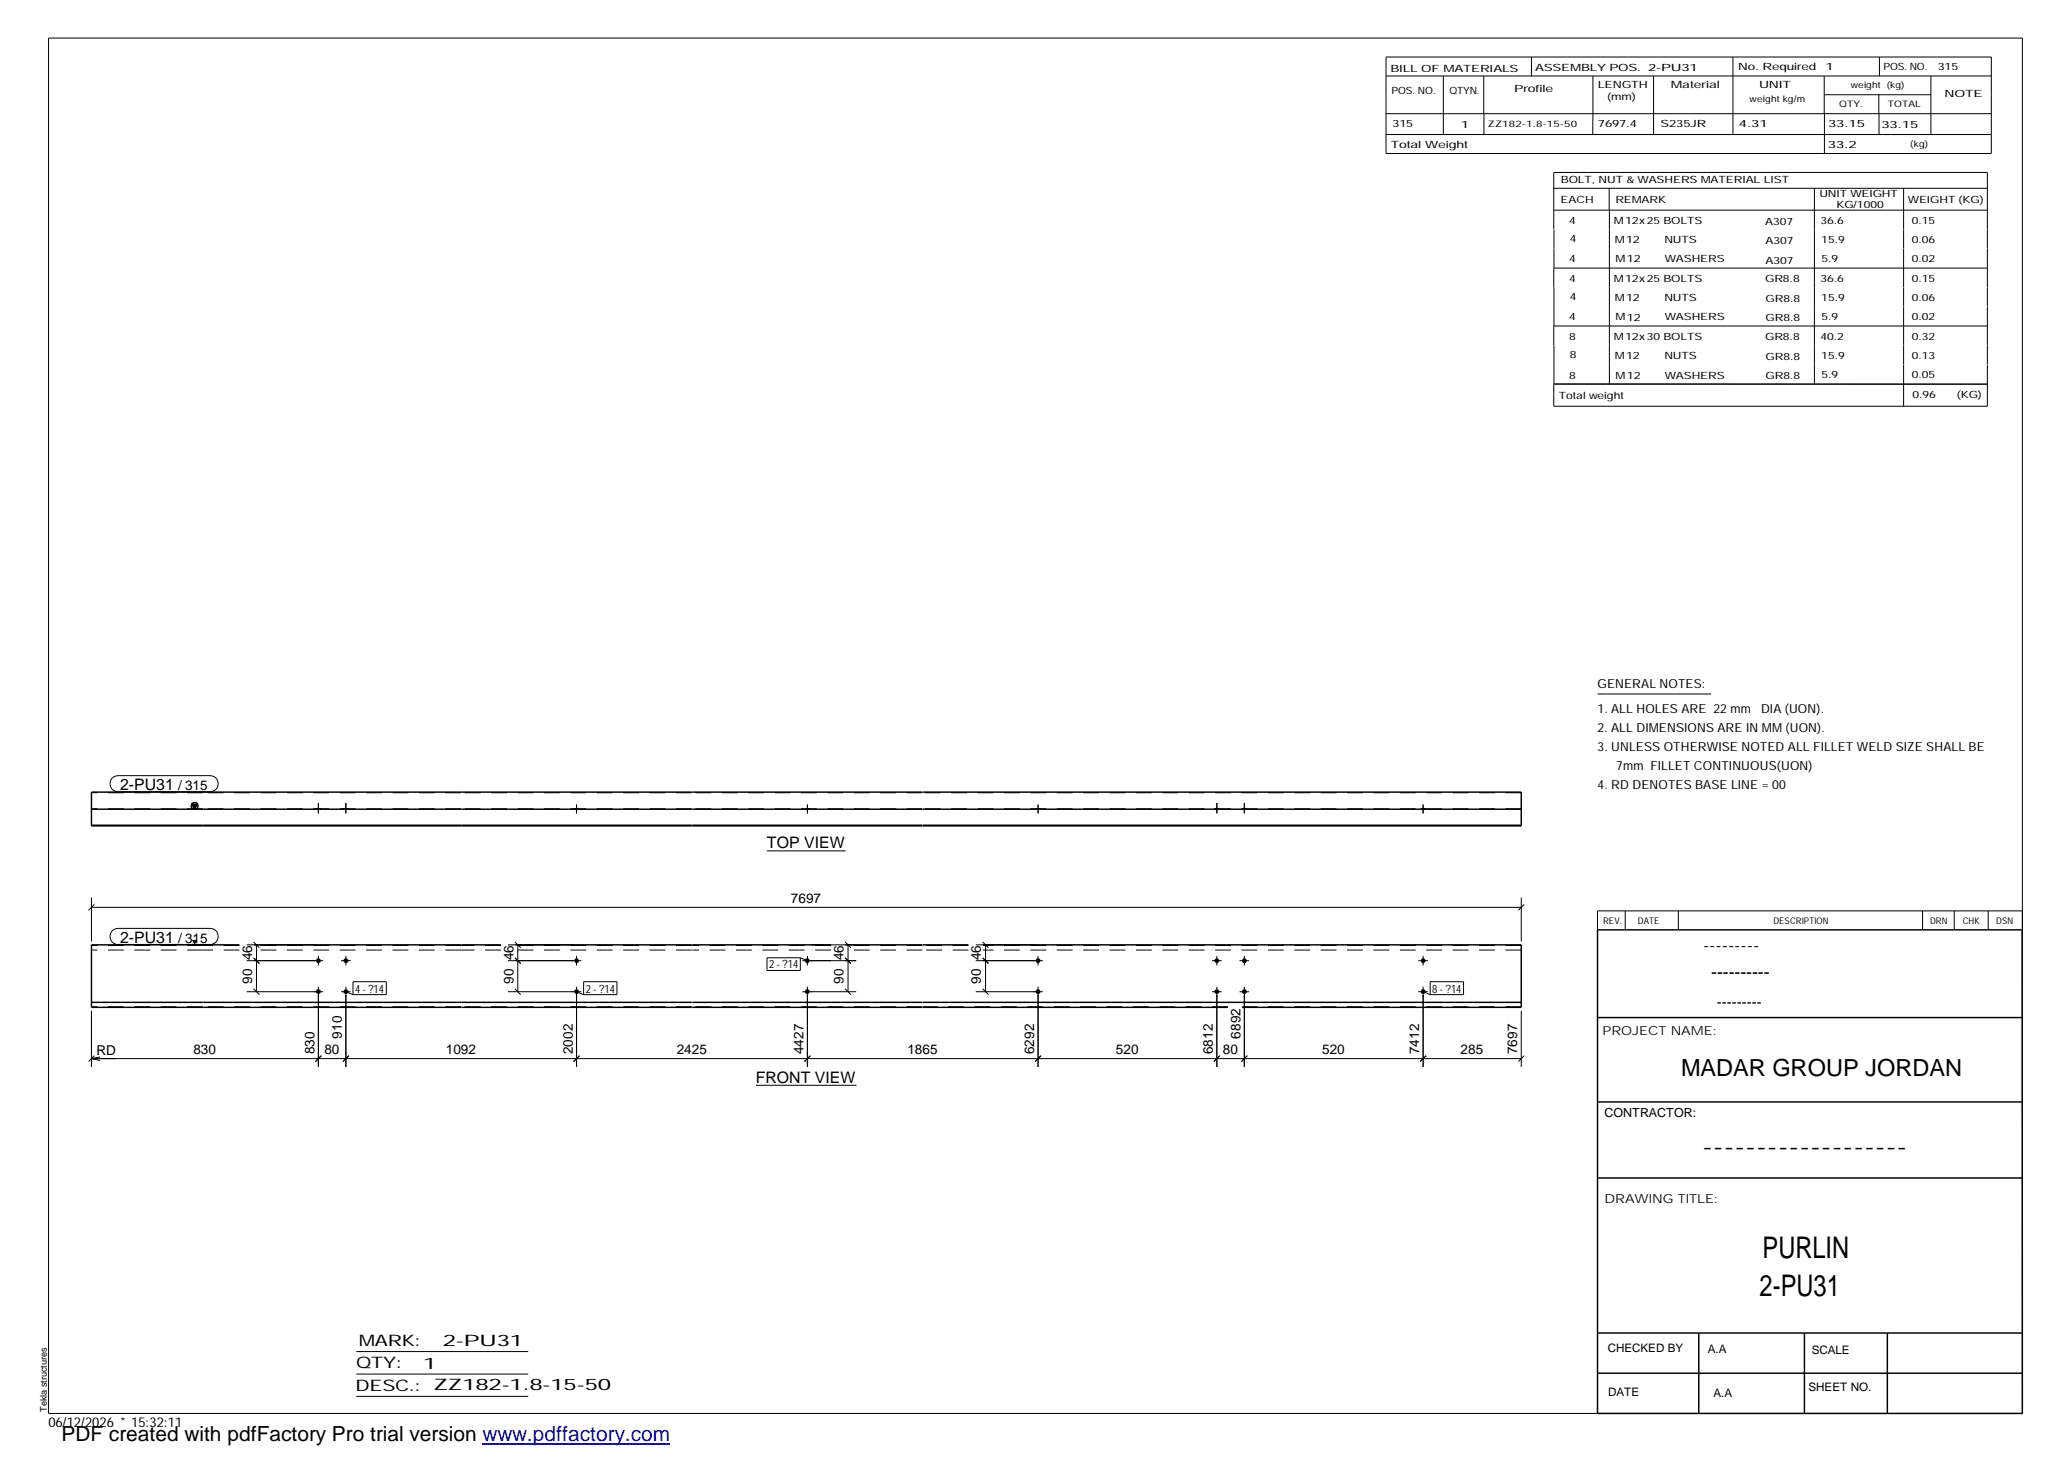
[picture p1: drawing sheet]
<svg xmlns="http://www.w3.org/2000/svg" width="420mm" height="297mm" viewBox="0 0 420 297" stroke-linecap="round" stroke-linejoin="round" font-family="sans-serif">
<g fill="#000">
<path d="M39 163.4h1.1l-.6 1zM39 191h1.1l-.6 1z"/>
<path d="M64.2 164.3l1 .1z" fill-rule="evenodd"/>
<path d="M64.2 164.3l1 .1z" fill-rule="evenodd"/>
<path d="M69.8 164.3l1 .1z" fill-rule="evenodd"/>
<path d="M69.8 164.3l1 .1z" fill-rule="evenodd"/>
<path d="M116.7 164.3l.9 .1z" fill-rule="evenodd"/>
<path d="M116.7 164.3l.9 .1z" fill-rule="evenodd"/>
<path d="M163.5 164.3l1 .1z" fill-rule="evenodd"/>
<path d="M163.5 164.3l1 .1z" fill-rule="evenodd"/>
<path d="M210.4 164.3l1 .1z" fill-rule="evenodd"/>
<path d="M210.4 164.3l1 .1z" fill-rule="evenodd"/>
<path d="M246.8 164.3l.9 .1z" fill-rule="evenodd"/>
<path d="M246.8 164.3l.9 .1z" fill-rule="evenodd"/>
<path d="M252.3 164.3l1 .1z" fill-rule="evenodd"/>
<path d="M252.3 164.3l1 .1z" fill-rule="evenodd"/>
<path d="M288.7 164.3l.9 .1z" fill-rule="evenodd"/>
<path d="M288.7 164.3l.9 .1z" fill-rule="evenodd"/>
<circle cx="64.7" cy="195.2" r=".49"/>
<circle cx="70.3" cy="195.2" r=".49"/>
<circle cx="117.2" cy="195.2" r=".48"/>
<circle cx="164" cy="195.2" r=".49"/>
<circle cx="210.9" cy="195.2" r=".49"/>
<circle cx="247.2" cy="195.2" r=".49"/>
<circle cx="252.8" cy="195.2" r=".5"/>
<circle cx="289.2" cy="195.2" r=".48"/>
<circle cx="64.7" cy="201.5" r=".49"/>
<circle cx="70.3" cy="201.5" r=".49"/>
<circle cx="117.2" cy="201.5" r=".48"/>
<circle cx="164" cy="201.5" r=".49"/>
<circle cx="210.9" cy="201.5" r=".49"/>
<circle cx="247.2" cy="201.5" r=".49"/>
<circle cx="252.8" cy="201.5" r=".5"/>
<circle cx="289.2" cy="201.5" r=".48"/>
</g>
<g fill="none" stroke="#000" stroke-width=".2">
<path d="M9.9 7.7h401v279.5h-401zM281.6 11.6h123v19.6h-123zM281.6 15.4h123M293.2 15.4v11.9M301.5 15.4v7.7M311.1 11.6v3.9M323.6 15.4v11.9M336 15.4v11.9M352.1 11.6v15.7M370.6 15.4v7.7M370.7 19.2h21.6M381.7 19.2v3.9"/>
<path d="M381.8 11.6v3.8M392.3 15.4v11.9M281.6 23.1h123M281.6 27.3h123M301.5 23.1v4.2M315.7 38.3h88.1M326.9 38.3v4.4M368.6 38.3v39.7M370.7 23.1v8.1M381.8 23.1v4.2M386.8 38.3v8.3M315.7 42.7h88.1"/>
<path d="M315.7 46.6v-11.6h88.1v11.6M315.7 54.5v3.9M315.7 54.5h88.1M315.7 46.6v7.9M315.7 58.4v7.8M327 42.7v35.3M386.8 46.6v3.9M386.8 50.6v7.7M386.8 58.4v3.9M403.8 46.6v3.9M403.8 50.6v7.7M403.8 58.4v3.9"/>
<path d="M315.7 66.3v3.8M315.7 78v4.5M315.7 66.2h88.1M315.7 78h88.1h-88M315.7 70.2v7.8M386.8 62.3v7.8M386.8 70.2v3.8M386.8 74.1v8.4M403.8 62.3v7.8M403.8 70.2v3.8M403.8 74.1v8.4h-88.1M22.8 158.1l.6-.4 .6-.1h18.7a1.63 1.63 0 0 1 1.6 1.6 1.63 1.63 0 0 1-1.6 1.7h-18.7a1.65 1.65 0 0 1-1.5-1.1 1.65 1.65 0 0 1 .3-1.7z"/>
<path d="M324.6 141h23M64.2 164.3v.1M64.7 163.1v2.2M65.2 164.3v.1M69.8 164.3v.1M70.3 163.1v2.2M70.8 164.3v.1M116.7 164.3v.1M117.1 163.5v1.8M117.6 164.3v.1M155.8 172.9h16M163.5 164.3v.1"/>
<path d="M164 163.5v1.8M164.5 164.3v.1M210.4 164.3v.1M210.9 163.5v1.8M211.4 164.3v.1M246.8 164.3v.1M247.2 163.1v2.2M247.7 164.3v.1M252.3 164.3v.1M252.8 163.1v2.2M253.3 164.3v.1M288.7 164.3v.1"/>
<path d="M289.1 163.5v1.8M289.6 164.3v.1M18.6 184.3h290.5M18.6 182.4v8.9M19.2 183.8l-1.2 1.1M22.8 189.1l.6-.3 .6-.2h18.7a1.63 1.63 0 0 1 1.6 1.7 1.63 1.63 0 0 1-1.6 1.6h-18.7a1.65 1.65 0 0 1-1.5-1 1.65 1.65 0 0 1 .3-1.8zM50.1 195.2h15.6M50.1 192h13.9M51.5 194.6l1.2 1.2M51.5 191.4l1.2 1.2M52.1 192v9.5M64.7 194.2v2"/>
<path d="M69.3 195.2h1.9M70.3 194.2v2M71.7 199.5h6.8v2.6h-6.8zM103.2 195.2h14.9M103.2 192h13.3M104.6 194.6l1.2 1.2M104.6 191.4l1.2 1.2M105.2 192v9.5M117.1 194.2v2M118.6 199.5h6.7v2.6h-6.7zM155.8 194.6h6.8v2.6h-6.8zM162.6 194.6l1.4 .6"/>
<path d="M163 195.2h10.9M164 194.2v2M164.7 192h9.2M171.7 194.6l1.2 1.2-1.2-1.1M171.7 191.4l1.2 1.2M172.3 192v9.5M198.2 195.2h13.7M198.2 192h12M199.6 194.6l1.2 1.2-1.1-1.1M199.6 191.4l1.2 1.2M200.2 192v9.5M210.9 194.2v2"/>
<path d="M246.3 195.2h1.9M247.2 194.2v2M251.8 195.2h2M252.8 194.2v2M288.2 195.2h1.9M289.1 194.2v2M290.6 199.5h6.7v2.6h-6.7zM309.1 182.4v8.9M309.7 183.8l-1.2 1.1M330.2 185.1v3.8M341 185.1v3.8M390.6 185.1v3.8"/>
<path d="M397 185.1v3.8M403.9 185.1v3.8M410.9 185.1h-86.3v3.8M18.6 205.4v11.4M18.6 215.1h290.5M18.6 215.1l1.7 .4M19.2 214.5l-1.2 1.2M20.3 214.7l-1.7 .4M50.1 201.5h15.6M51.5 200.9l1.2 1.2M64.7 200.5v16.3M65.3 214.5l-1.2 1.2"/>
<path d="M69.3 201.5h1.9M70.3 200.5v16.3M70.3 201.5l1.4 .6M70.9 214.5l-1.2 1.2M103.2 201.5h14.9M104.6 200.9l1.2 1.2M117.1 200.5v16.3M117.1 201.5l1.5 .6M117.7 214.5l-1.2 1.2M163 201.5h10.9M164 200.5v16.3M164.6 214.5l-1.2 1.2"/>
<path d="M171.7 200.9l1.2 1.2M198.2 201.5h13.7M199.6 200.9l1.2 1.2M210.9 200.5v16.3M211.5 214.5l-1.2 1.2M246.3 201.5h1.9M247.2 200.5v16.3M247.8 214.5l-1.2 1.2M251.8 201.5h2M252.8 200.5v16.3M253.4 214.5l-1.2 1.2M288.2 201.5h1.9"/>
<path d="M289.1 200.5v16.3M289.1 201.5l1.5 .6M289.7 214.5l-1.2 1.2M309.1 205.4v11.4M309.7 214.5l-1.2 1.2M153.6 220.5h20.4M72.4 274.6h34.9M72.4 279.2h34.9M72.4 283.7h34.9"/>
</g>
<g fill="none" stroke="#000" stroke-width=".3">
<path d="M18.6 167.7h121.9M18.6 164.4h121.9M39 163.4h1.1l-.6 1zM140.5 160.9h-121.9v6.9h121.9M140.6 167.7h46.8M140.6 160.9h46.8M140.6 167.8h46.8M140.6 164.4h46.8M187.5 160.9h121.6v6.9h-121.6M187.5 167.7h121.6M187.5 164.4h121.6M39 191.8a.72 .72 0 0 0 1 0"/>
<path d="M39.5 191.8v.2l.1-.2M48.6 192h-30v12.7h121.9M51.6 192h50.2M104.7 192h35.8M140.6 192h28.2M171.7 192h15.7M187.5 192h9.3M199.7 192h109.4v12.7h-56.7M324.6 188.9h86.2l.1 98.3h-86.3zM18.6 203.7h121.9M140.6 203.7h46.8M140.6 204.7h46.8"/>
<path d="M187.5 203.7h121.6M187.5 204.7h62M324.6 206.7h86.3M324.6 239.3h86.3M324.6 223.9h86.3M324.6 270.8h86.3M324.6 279h86.3M345.1 270.8v16.4M366.6 270.8v16.4M383.5 270.8v16.4"/>
<circle cx="39.5" cy="163.7" r=".71"/>
</g>
<g fill="none" stroke="#000" stroke-width=".2" stroke-dasharray="1.1 0 2.1 .7 0 1.4" stroke-linecap="butt">
<path d="M41.2 161.1h-22.6M41.2 164.3h-22.6M93.7 161.1h-52.4M93.7 164.3h-52.4M140.5 161.1h-46.8M140.5 164.3h-46.8M187.4 161.1h-46.8M187.4 164.3h-46.8M309.1 161.1h-121.6M309.1 164.3h-121.6M41.2 193h-22.6M41.2 192.1h-22.6"/>
<path d="M48.6 193h-7.3M48.6 192.1h-7.3M93.7 193h-42.1M93.7 192.1h-42.1M101.8 193h-8.1M101.8 192.1h-8.1M140.5 193h-35.8M140.5 192.1h-35.8M168.8 193h-28.2M168.8 192.1h-28.2M187.4 193h-15.7M187.4 192.1h-15.7"/>
<path d="M196.8 193h-9.3M196.8 192.1h-9.3M309.1 193h-109.4M309.1 192.1h-109.4M41.2 204.5h-22.6M93.7 204.5h-52.4M140.5 204.5h-46.8M187.4 204.5h-46.8M249.5 204.5h-62M309.1 204.5h-56.7"/>
</g>
<path d="M98 293.3h38.2" fill="none" stroke="#00f" stroke-width=".3"/>
<g font-size="6.1">
<text x="358.1" y="255.5">PURLIN</text>
<text x="357.5" y="263.3">2-PU31</text>
</g>
<text font-size="4.8" x="341.5" y="218.6">MADAR GROUP JORDAN</text>
<text font-size="4.2" x="12.5" y="292.7">PDF created with pdfFactory Pro trial version www.pdffactory.com</text>
<g font-size="3.6">
<text x="346.1" y="193.2">---------</text>
<text x="347.7" y="198.6">----------</text>
<text x="345.8" y="234.2">-------------------</text>
</g>
<g font-size="3.2">
<text x="24.4" y="160.4">2-PU31</text>
<text x="155.8" y="172.3">TOP VIEW</text>
<text x="24.4" y="191.5">2-PU31</text>
<text x="153.6" y="220">FRONT VIEW</text>
<text x="72.9" y="273.5">MARK:</text>
<text x="90" y="273.5">2-PU31</text>
<text x="72.4" y="278">QTY:</text>
<text x="86" y="278.1">1</text>
<text x="72.2" y="282.6">DESC.:</text>
<text x="88.1" y="282.4">ZZ182-1.8-15-50</text>
</g>
<text font-size="3" x="348.8" y="204.5">---------</text>
<g font-size="2.8">
<text x="36.2" y="160.4">/ 315</text>
<text x="160.7" y="183.4">7697</text>
<text x="36.2" y="191.5">/ 315</text>
<text x="51.2" y="195.1" transform="rotate(-90 51.2 195.1)">46</text>
<text x="104.3" y="195.1" transform="rotate(-90 104.3 195.1)">46</text>
<text x="171.4" y="195.1" transform="rotate(-90 171.4 195.1)">46</text>
<text x="199.3" y="195.1" transform="rotate(-90 199.3 195.1)">46</text>
<text x="51.2" y="199.9" transform="rotate(-90 51.2 199.9)">90</text>
<text x="104.3" y="199.9" transform="rotate(-90 104.3 199.9)">90</text>
<text x="171.4" y="199.9" transform="rotate(-90 171.4 199.9)">90</text>
<text x="199.3" y="199.9" transform="rotate(-90 199.3 199.9)">90</text>
<text x="19.6" y="214.3">RD</text>
<text x="39.3" y="214.2">830</text>
<text x="63.9" y="214.2" transform="rotate(-90 63.9 214.2)">830</text>
<text x="65.9" y="214.2">80</text>
<text x="69.5" y="211.1" transform="rotate(-90 69.5 211.1)">910</text>
<text x="90.6" y="214.2">1092</text>
<text x="116.4" y="214.2" transform="rotate(-90 116.4 214.2)">2002</text>
<text x="137.5" y="214.2">2425</text>
<text x="163.2" y="214.2" transform="rotate(-90 163.2 214.2)">4427</text>
<text x="184.4" y="214.2">1865</text>
<text x="210.1" y="214.2" transform="rotate(-90 210.1 214.2)">6292</text>
<text x="226.7" y="214.2">520</text>
<text x="246.4" y="214.2" transform="rotate(-90 246.4 214.2)">6812</text>
<text x="248.5" y="214.2">80</text>
<text x="252" y="211.1" transform="rotate(-90 252 211.1)">6892</text>
<text x="268.6" y="214.2">520</text>
<text x="288.3" y="214.2" transform="rotate(-90 288.3 214.2)">7412</text>
<text x="296.8" y="214.2">285</text>
<text x="308.3" y="214.2" transform="rotate(-90 308.3 214.2)">7697</text>
<text x="9.8" y="290">06/12/2026 * 15:32:11</text>
</g>
<g font-size="2.5">
<text x="324.6" y="139.9">GENERAL NOTES:</text>
<text x="324.6" y="148.7">2. ALL DIMENSIONS ARE IN MM (UON).</text>
<text x="324.6" y="144.9">1. ALL HOLES ARE 22 mm</text>
<text x="357.8" y="144.9">DIA (UON).</text>
<text x="324.6" y="152.5">3. UNLESS OTHERWISE NOTED ALL FILLET WELD SIZE SHALL BE</text>
<text x="324.6" y="160.2">4. RD DENOTES BASE LINE = 00</text>
<text x="328.4" y="156.4">7mm FILLET CONTINUOUS(UON)</text>
<text x="325.6" y="210.3">PROJECT NAME:</text>
<text x="326" y="226.9">CONTRACTOR:</text>
<text x="326" y="244.4">DRAWING TITLE:</text>
</g>
<g font-size="2.4">
<text x="326.7" y="274.7">CHECKED BY</text>
<text x="347" y="275">A.A</text>
<text x="368.1" y="275.1">SCALE</text>
<text x="326.7" y="283.6">DATE</text>
<text x="348.1" y="283.9">A.A</text>
<text x="367.5" y="282.6">SHEET NO.</text>
</g>
<g font-size="2.3">
<text x="156.3" y="196.8">2 - ?14</text>
<text x="72.1" y="201.7">4 - ?14</text>
<text x="119" y="201.7">2 - ?14</text>
<text x="291" y="201.7">8 - ?14</text>
</g>
<g font-size="2">
<text x="282.5" y="14.6">BILL OF MATERIALS</text>
<text x="311.9" y="14.4">ASSEMBLY POS.</text>
<text x="324.6" y="17.9">LENGTH</text>
<text x="334.9" y="14.4">2-PU31</text>
<text x="339.5" y="17.9">Material</text>
<text x="353.1" y="14.2">No. Required</text>
<text x="357.4" y="17.9">UNIT</text>
<text x="370.9" y="14.2">1</text>
<text x="382.7" y="14.2">POS. NO.</text>
<text x="393.7" y="14.3">315</text>
<text x="282.7" y="19.1">POS. NO.</text>
<text x="294.5" y="19">QTYN.</text>
<text x="307.6" y="18.7">Profile</text>
<text x="326.5" y="20.4">(mm)</text>
<text x="395.1" y="19.6">NOTE</text>
<text x="282.9" y="25.8">315</text>
<text x="296.8" y="26">1</text>
<text x="324.7" y="25.9">7697.4</text>
<text x="337.4" y="25.9">S235JR</text>
<text x="353.3" y="25.9">4.31</text>
<text x="371.4" y="25.9">33.15</text>
<text x="382.3" y="25.9">33.15</text>
<text x="282.6" y="30.1">Total Weight</text>
<text x="371.4" y="30">33.2</text>
<text x="317.1" y="41.3">EACH</text>
<text x="317.1" y="37.2">BOLT, NUT &amp; WASHERS MATERIAL LIST</text>
<text x="328.2" y="41.3">REMARK</text>
<text x="369.7" y="40.1">UNIT WEIGHT</text>
<text x="387.6" y="41.2">WEIGHT (KG)</text>
<text x="318.8" y="45.4">4</text>
<text x="327.9" y="45.6">M12x25 BOLTS</text>
<text x="358.6" y="45.6">A307</text>
<text x="369.9" y="45.5">36.6</text>
<text x="373.1" y="42.2">KG/1000</text>
<text x="388.4" y="45.5">0.15</text>
<text x="318.8" y="53.3">4</text>
<text x="318.9" y="49.2">4</text>
<text x="328.1" y="49.3">M12</text>
<text x="328.3" y="53.3">M12</text>
<text x="338.2" y="49.4">NUTS</text>
<text x="338.2" y="53.3">WASHERS</text>
<text x="358.7" y="49.6">A307</text>
<text x="358.7" y="53.5">A307</text>
<text x="370" y="49.3">15.9</text>
<text x="370.1" y="53.2">5.9</text>
<text x="388.4" y="49.4">0.06</text>
<text x="388.4" y="53.3">0.02</text>
<text x="318.8" y="57.2">4</text>
<text x="327.9" y="57.3">M12x25 BOLTS</text>
<text x="358.6" y="57.4">GR8.8</text>
<text x="369.9" y="57.3">36.6</text>
<text x="388.4" y="57.2">0.15</text>
<text x="318.8" y="65.1">4</text>
<text x="318.9" y="61">4</text>
<text x="328.1" y="61.2">M12</text>
<text x="328.3" y="65.1">M12</text>
<text x="338.2" y="61.2">NUTS</text>
<text x="338.2" y="65.1">WASHERS</text>
<text x="358.7" y="61.4">GR8.8</text>
<text x="358.7" y="65.3">GR8.8</text>
<text x="370" y="61.1">15.9</text>
<text x="370.1" y="65">5.9</text>
<text x="388.4" y="61.2">0.06</text>
<text x="388.4" y="65.1">0.02</text>
<text x="318.8" y="69">8</text>
<text x="327.9" y="69.1">M12x30 BOLTS</text>
<text x="358.6" y="69.2">GR8.8</text>
<text x="369.9" y="69.1">40.2</text>
<text x="388.4" y="69">0.32</text>
<text x="318.8" y="76.9">8</text>
<text x="318.9" y="72.8">8</text>
<text x="328.1" y="72.9">M12</text>
<text x="328.3" y="76.9">M12</text>
<text x="338.2" y="72.9">NUTS</text>
<text x="338.2" y="76.9">WASHERS</text>
<text x="358.7" y="73.1">GR8.8</text>
<text x="358.7" y="77.1">GR8.8</text>
<text x="370" y="72.8">15.9</text>
<text x="370.1" y="76.7">5.9</text>
<text x="388.4" y="72.9">0.13</text>
<text x="388.4" y="76.9">0.05</text>
<text x="316.7" y="81.1">Total weight</text>
<text x="388.6" y="80.9">0.96</text>
<text x="397.6" y="80.8">(KG)</text>
</g>
<g font-size="1.9">
<text x="325.7" y="187.8">REV.</text>
<text x="332.8" y="187.6">DATE</text>
<text x="360.3" y="187.7">DESCRIPTION</text>
<text x="392.1" y="187.6">DRN</text>
<text x="398.8" y="187.6">CHK</text>
<text x="405.6" y="187.7">DSN</text>
<text x="9.5" y="286.8" transform="rotate(-90 9.5 286.8)">Tekla structures</text>
</g>
<g font-size="1.8">
<text x="376" y="17.9">weight (kg)</text>
<text x="355.5" y="20.7">weight kg/m</text>
<text x="373.6" y="21.7">QTY.</text>
<text x="383.5" y="21.8">TOTAL</text>
<text x="302.3" y="25.9">ZZ182-1.8-15-50</text>
<text x="388.1" y="29.8">(kg)</text>
</g>
</svg>
